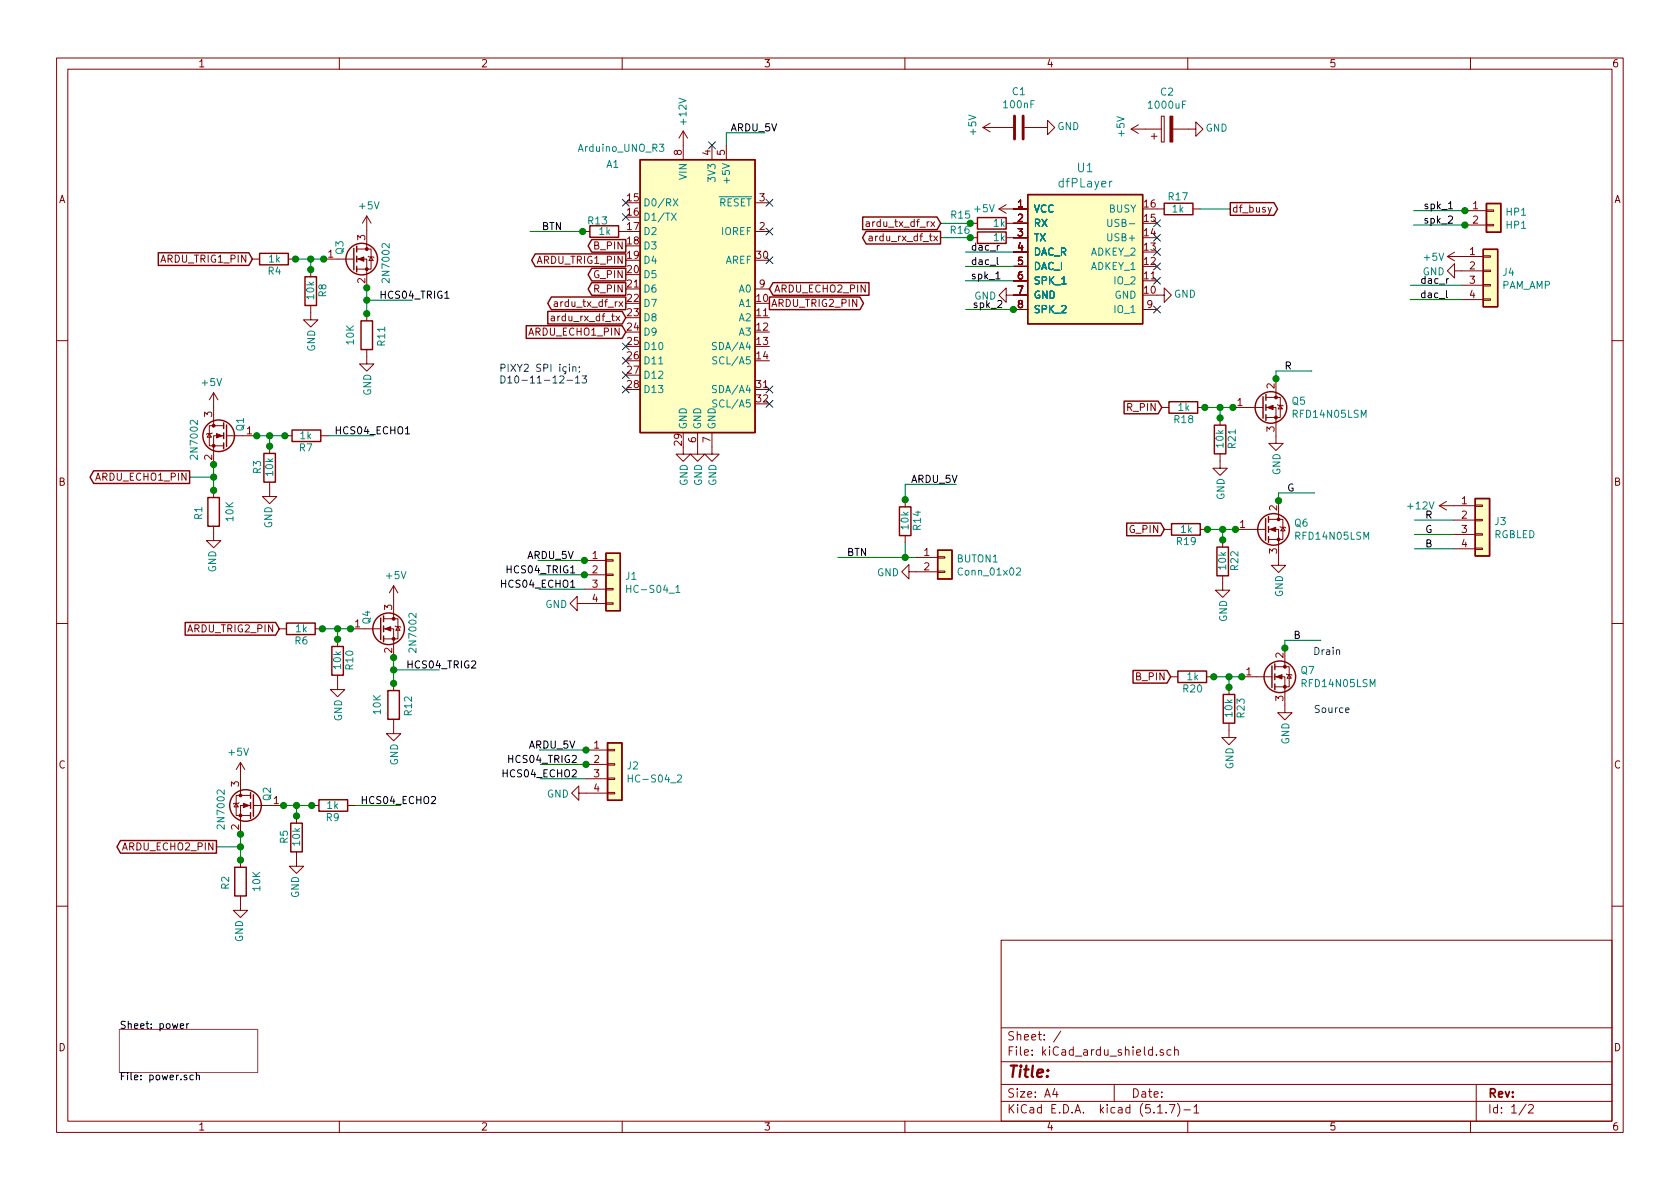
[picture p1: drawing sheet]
<svg xmlns="http://www.w3.org/2000/svg" width="297mm" height="210mm" viewBox="0 0 297 210" stroke-linecap="round" stroke-linejoin="round" font-family="sans-serif">
<g fill="none" stroke="#840000" stroke-width=".18">
<path d="M10 10.3h277v189.9h-277zM12 12.2h273v186.1h-273zM60 10.3v1.9M110 10.3v1.9M160 10.3v1.9M210 10.3v1.9M260 10.3v1.9M64.8 38.2l-.7 1.3M64.8 38.2v5.8M64.8 38.2l.8 1.3M120.8 23.2l-.8 1.2M120.8 23.2v5"/>
<path d="M120.8 23.2l.8 1.2M125.9 25.7v2.5M128.4 25.7v2.5M133.5 35.9h2.5M153.2 39.3h.4l.1 .8M153.7 39.5l-.4 .1-.2 .1 .1 .3h.5M164.6 39.2l.7 .9M165.3 39.2l-.7 .9M171.6 39.5h1.2M173.8 22.5l1.3 .8M173.8 22.5h5.3M175.1 21.8l-1.3 .7"/>
<path d="M176.6 37h5.1M176.6 37l1.3 .7M177.9 39.5h3.8M177.9 36.2l-1.3 .8M181.2 22.5h4v-1.2l1.3 1.2-1.3 1.3v-1.3M200 22.8h5.3M200 22.8l1.3 .8M201.3 22.1l-1.3 .7M203.6 24.1h1M204.1 23.6v1M204.6 37h1.2M205.3 20.5h.5v4.6h-.5z"/>
<path d="M207.4 22.8h4v-1.2l1.3 1.2-1.3 1.3v-1.3M210.9 37h1.3M224.8 36.7l-.4 1.1-.2 .1M259 37.3h3.8M259 39.8h3.8M262.8 39.7h1.3v.2h-1.3zM262.8 37.1h1.3v.3h-1.3zM44.6 45.8h1.3M51 45.8h1.2M54.9 54v2.6h1.3l-1.3 1.2-1.2-1.2h1.2M54.9 47.7v1.2M57.2 45.8h5.4"/>
<path d="M63.1 45.8h1.7v5.1M63.1 44h2.5v3.6h-2.5M64.8 55.5v1.2M65.1 45.3l.1 .1h.8l.1 .2M65.6 45.4l.4 .7h-.8zM97.5 56h.5v.7M98 53.4h.5l.1 .8M98 56.2l-.4 .1-.2 .1 .1 .3h.5M98.6 53.7h-.5l-.1 .2v.2h.6M103 40.9h1.3M108.9 55.9l.7 .8M109.4 40.9h1.2"/>
<path d="M109.4 53.4l.7 .8M109.6 55.9l-.7 .8M110.1 53.4l-.7 .8M133.5 40.9h2.5M133.5 51.1h2.5M153.7 41.8h.5v.8M154.2 42.1h-.4l-.2 .2 .1 .2h.5M165.1 41.8l.7 .8M165.8 41.8l-.7 .8M171.6 42h1.2M177.9 52.2v-1.3l-1.3 1.3 1.3 1.3v-1.3h3.8M177.9 42h3.8"/>
<path d="M179.2 44.6h2.5M179.2 47.1h2.5M179.2 49.7h2.5M179.2 54.7h2.5M202 54.7h2.6M204.6 52.2h1.2v-1.3l1.3 1.3-1.3 1.3v-1.3M255.9 45.4l1.3 .7M255.9 45.4h6.4M257.2 47.9v-1.3l-1.3 1.3 1.3 1.3v-1.3h5.1M257.2 44.6l-1.3 .8M258.4 50.4h3.9M258.4 53h3.9"/>
<path d="M262.3 52.9h1.2v.2h-1.2zM262.3 50.3h1.2v.3h-1.2zM262.3 45.2h1.2v.3h-1.2zM262.3 47.8h1.2v.2h-1.2zM10 60.2h2M37 76.7l.4 .6h-.8zM37.5 76.5l-.1 .2h-.8l-.1 .1M37.8 69.4v5.9M37.8 69.4l.7 1.3M37.8 69.4l-.8 1.3M39.5 77.1h-1.7v5M39.5 75.3h-2.5v3.5h2.5"/>
<path d="M40.1 77.1h5.3M47.7 78.9v1.3M50.4 77.1h1.2M56.7 77.1h1.3M64.8 61.8v2.6h1.3l-1.3 1.2-1.2-1.2h1.2M120.8 79v1.3h1.3l-1.3 1.3-1.3-1.3h1.3M123.3 76.5v3.8h1.3l-1.3 1.3-1.2-1.3h1.2M125.9 76.5v3.8h1.3l-1.3 1.3-1.3-1.3h1.3M205.4 72.1h1.3M211.8 72.1h1.2M215.7 73.9v1.3M218 72.1h5.3"/>
<path d="M223.8 72.1h1.8v6.3h1.3l-1.3 1.3-1.3-1.3h1.3M223.8 70.3h2.6v3.5h-2.6M225.6 67v3.3M225.9 71.5l.1 .2h.7l.2 .1M226.4 71.7l.3 .6h-.7zM285 60.2h2M37.8 93.1v2.5h-1.3l1.3 1.3 1.2-1.3h-1.2M37.8 86.7v1.3M47.7 85.3v2.5h-1.3l1.3 1.3 1.2-1.3h-1.2M103.3 99.1h3.8M107.1 99h1.3v.2h-1.3zM160 88.4v1.2"/>
<path d="M160 94.7v1.3M162 98.6h3.8M165.8 98.4h1.3v.3h-1.3zM205.9 93.6h1.2M212.2 93.6h1.3M215.7 80.3v2.5h1.3l-1.3 1.3-1.2-1.3h1.2M216.2 95.5v1.2M218.4 93.6h5.4M224.3 93.6h1.8v6.4h1.2l-1.2 1.2-1.3-1.2h1.3M224.3 91.8h2.5v3.6h-2.5M226.1 88.5v3.3M226.3 93.1l.1 .1h.8l.1 .2"/>
<path d="M226.8 93.2l.4 .7h-.8zM254.5 89.4l1.3 .8M254.5 89.4h6.3M255.8 88.7l-1.3 .7M257 92h3.8M257 94.5h3.8M257 97h3.8M260.8 96.9h1.3v.3h-1.3zM260.8 94.4h1.3v.2h-1.3zM260.8 89.3h1.3v.3h-1.3zM260.8 91.8h1.3v.3h-1.3zM10 110.3h2"/>
<path d="M49.4 111.2h1.2M55.7 111.2h1.3M59.7 119.4v2.5h1.3l-1.3 1.3-1.3-1.3h1.3M59.7 113v1.3M62 111.2h5.3M67.8 111.2h1.8v5.1M67.8 109.4h2.6v3.6h-2.6M69.6 103.6l-.8 1.2M69.6 103.6v5.8M69.6 103.6l.8 1.2M69.8 110.7l.2 .1h.7l.2 .1M70.4 110.8l.3 .6h-.7z"/>
<path d="M102.1 106.7v-1.2l-1.3 1.2 1.3 1.3v-1.3h5M103.3 101.6h3.8M103.3 104.2h3.8M107.1 106.6h1.3v.3h-1.3zM107.1 104.1h1.3v.2h-1.3zM107.1 101.5h1.3v.3h-1.3zM160.7 101.1v-1.3l-1.3 1.3 1.3 1.3v-1.3h5.1M165.8 101h1.3v.2h-1.3zM207 119.7h1.3M213.3 119.7h1.3M216.2 101.8v2.6h1.2l-1.2 1.2-1.3-1.2h1.3M219.6 119.7h5.3"/>
<path d="M225.4 119.7h1.8v6.3h1.2l-1.2 1.3-1.3-1.3h1.3M225.4 117.9h2.5v3.6h-2.5M227.2 114.6v3.3M227.4 119.2l.2 .1h.7l.1 .1M227.9 119.3l.4 .6h-.7zM285 110.3h2M42.5 134.8l.8 1.3M42.5 134.8v5.9M42.5 134.8l-.7 1.3M69.6 127.2v2.5h1.3l-1.3 1.3-1.3-1.3h1.3M69.6 120.8v1.3M103.6 132.6h3.8"/>
<path d="M103.6 135.2h3.8M103.6 137.7h3.8M107.4 137.6h1.3v.2h-1.3zM107.4 132.5h1.3v.3h-1.3zM107.4 135h1.3v.3h-1.3zM217.3 127.9v2.5h1.3l-1.3 1.3-1.3-1.3h1.3M217.3 121.5v1.3M41.8 142.1l.3 .6h-.7zM42.3 141.9l-.2 .2h-.7l-.2 .1M42.5 158.4v2.6h-1.3l1.3 1.2 1.3-1.2h-1.3M42.5 152.1v1.3M44.3 142.4h-1.8v5.1"/>
<path d="M44.3 140.7h-2.5v3.5h2.5M44.8 142.4h5.3M52.4 150.6v2.6h-1.2l1.2 1.3 1.3-1.3h-1.3M52.4 144.3v1.3M55.1 142.4h1.3M61.5 142.4h1.2M102.3 140.3v-1.3l-1.2 1.3 1.2 1.2v-1.2h5.1M107.4 140.1h1.3v.3h-1.3zM10 160.2h2M177 166.3h108v32h-108zM285 160.2h2M60 198.3v1.9"/>
<path d="M110 198.3v1.9M160 198.3v1.9M177 194.8h108M177 191.8h108M177 187.8h108M177 181.8h108M186.5 192.5l-.4 1h1M186.8 193v1M187.6 182.3l-1.3 2M197 191.8v3M204.5 186.5v.1M204.7 196.8h.8"/>
<path d="M205.7 185.7a.37 .37 0 0 0-.6 .1l.1 .2 .5 .2 .1 .1-.3 .3-.4-.1M206.2 196.7v.1M206.8 195.3h.9l-.6 1.5M207 185.7l-.4-.1-.3 .3 .1 .6 .2 .1 .4-.1M207.7 185.7a.37 .37 0 0 1 .6 .1v.8M207.7 185.1v1.5M208.2 195.1a1.71 1.71 0 0 1 0 2.3M209.3 196.3h1.2M210 198.3v1.9M211.1 195.8l.4-.5v1.5M211.1 196.8h.9M260 198.3v1.9"/>
<path d="M261 191.8v6.5M269.8 195.2l-1.2 2M270.3 195.5l.2-.2h.3l.3 .5-.9 1h.9"/>
</g>
<path d="M21.1 182h24.5v7.7h-24.5z" fill="none" stroke="#840084" stroke-width=".18"/>
<g fill="none" stroke="#000" stroke-width=".18">
<path d="M256.1 36.9h.7M78.6 52.8h.8M176.1 49.3h.7M176.3 45.5v1.1l.2 .2M176.7 43.4l-.4 .2M255.8 51.4v1.1l.1 .1M256.1 49.3l-.3 .2M71.7 76.7h.7M88.7 102.6v1.3M88.7 103.2h.7M89 136.1v1.3M89 136.7h.7"/>
<path d="M31.9 181.4l.6-.1-.1-.2-.3-.1-.2 .2v.6h.5M33 181v.9M33.4 181l-.4 .2M34.2 190.2l-.4-.1-.2 .2 .1 .6h.5M34.7 190.2l.2-.1 .3 .1 .1 .8M34.7 189.7v1.3"/>
</g>
<g fill="none" stroke="#840000" stroke-width=".25">
<path d="M104.3 39.9h5.1v2.1h-5.1zM113.2 28.2h20.3v48.3h-20.3zM152.5 38.4h13.2l.6 1.1-.6 1.1h-13.2zM172.8 38.5h5.1v2h-5.1zM181.7 34.4h20.3v22.9h-20.3zM205.8 35.9h5.1v2.1h-5.1zM217.5 35.8h7.7l.7 1.2-.7 1.1h-7.7zM262.8 36h2.6v5.1h-2.6zM28 44.7h16l.6 1.1-.6 1.1h-16zM45.9 44.8h5.1v2h-5.1zM53.9 48.9h2.1v5.1h-2.1zM62.6 43.9v3.8"/>
<path d="M63.1 43.5v1M63.1 45.3v1M63.1 47.1v1M63.8 56.7h2.1v5.1h-2.1zM93 57.6h17l.6 1.1-.6 1.1h-17zM94.6 44.9h16v2.2h-16l-.6-1.1zM96.9 55.1h13.1l.6 1.1-.6 1.1h-13.1zM97.5 52.5h13.1v2.3h-13.1l-.6-1.2zM104.6 50h6v2.2h-6l-.6-1.1zM104.6 42.4h6v2.2h-6l-.6-1.1zM104.6 47.4h6v2.3h-6l-.6-1.1zM136 52.5h16l.7 1.1-.7 1.2h-16z"/>
<path d="M136.7 50h16.9v2.2h-16.9l-.7-1.1zM153.1 40.9h13.2v2.2h-13.2l-.6-1.1zM172.8 41h5.1v2h-5.1zM262.3 44.1h2.5v10.1h-2.5zM39.5 74.8v1M39.5 76.5v1.1M39.5 78.3v1M40.1 75.2v3.8M51.6 76h5.1v2.1h-5.1zM198.8 70.9h6l.6 1.2-.6 1.1h-6zM206.7 71h5.1v2.1h-5.1zM214.7 75.2h2v5.1h-2z"/>
<path d="M223.3 70.1v3.9M223.8 69.8v1M223.8 71.5v1.1M223.8 73.3v1M16.6 83.3h16.9v2.2h-16.9l-.7-1.1zM36.8 88h2v5.1h-2zM46.7 80.2h2v5.1h-2zM107.1 97.8h2.6v10.2h-2.6zM159 89.6h2.1v5.1h-2.1zM165.8 97.3h2.5v5.1h-2.5zM199.2 92.5h6l.7 1.1-.7 1.1h-6zM207.1 92.6h5.1v2h-5.1z"/>
<path d="M215.2 96.7h2v5.1h-2zM223.8 91.7v3.8M224.3 91.3v1M224.3 93.1v1M224.3 94.9v1M260.8 88.2h2.6v10.1h-2.6zM32.7 110.1h16l.7 1.1-.7 1.1h-16zM50.6 110.2h5.1v2h-5.1zM58.7 114.3h2v5.1h-2zM67.3 109.3v3.8M67.8 108.9v1M67.8 110.7v1"/>
<path d="M67.8 112.5v1M200.3 118.6h6l.7 1.1-.7 1.1h-6zM208.3 118.7h5v2h-5zM224.9 117.8v3.8M225.4 117.4v1M225.4 119.2v1M68.6 122.1h2v5.1h-2zM107.4 131.4h2.6v10.1h-2.6zM216.3 122.8h2v5.1h-2zM225.4 120.9v1.1M21.3 148.6h17v2.3h-17l-.6-1.1zM41.5 153.4h2v5h-2z"/>
<path d="M44.3 140.2v1M44.3 141.9v1M44.3 143.7v1M44.8 140.5v3.8M51.4 145.6h2v5h-2zM56.4 141.4h5.1v2.1h-5.1z"/>
<circle cx="64" cy="45.8" r="2.79"/>
<circle cx="38.7" cy="77.1" r="2.79"/>
<circle cx="224.7" cy="72.1" r="2.79"/>
<circle cx="225.2" cy="93.6" r="2.79"/>
<circle cx="68.7" cy="111.2" r="2.79"/>
<circle cx="226.3" cy="119.7" r="2.79"/>
<circle cx="43.4" cy="142.4" r="2.79"/>
</g>
<g fill="#840000" stroke="#840000" stroke-width=".18">
<path d="M38.3 76.7l1 .4-1 .3z"/>
<path d="M63.3 45.8l1-.4v.8z"/>
<path d="M225.7 119.7l1-.4v.8z"/>
<path d="M224.5 93.6l1.1-.4v.8z"/>
<path d="M43 142.1l1 .3-1 .4z"/>
<path d="M68.1 111.2l1-.4v.8z"/>
<path d="M206.9 20.5h.5v4.6h-.5z"/>
<path d="M224.1 72.1l1-.4v.7z"/>
<circle cx="37.8" cy="78.8" r=".25"/>
<circle cx="37.8" cy="75.3" r=".25"/>
<circle cx="64.8" cy="47.6" r=".25"/>
<circle cx="64.8" cy="44" r=".25"/>
<circle cx="227.2" cy="121.5" r=".25"/>
<circle cx="227.2" cy="117.9" r=".25"/>
<circle cx="226.1" cy="95.4" r=".25"/>
<circle cx="226.1" cy="91.8" r=".25"/>
<circle cx="42.5" cy="144.2" r=".25"/>
<circle cx="42.5" cy="140.7" r=".25"/>
<circle cx="69.6" cy="113" r=".25"/>
<circle cx="69.6" cy="109.4" r=".25"/>
<circle cx="225.6" cy="73.8" r=".25"/>
<circle cx="225.6" cy="70.3" r=".25"/>
</g>
<g fill="#ffffc2" stroke="#ffffc2" stroke-width=".18">
<path d="M113.2 28.2h20.3v48.3h-20.3z"/>
<path d="M107.1 97.8h2.6v10.2h-2.6z"/>
<path d="M107.4 131.4h2.6v10.1h-2.6z"/>
<path d="M165.8 97.3h2.5v5.1h-2.5z"/>
<path d="M181.7 34.4h20.3v22.9h-20.3z"/>
<path d="M262.8 36h2.6v5.1h-2.6z"/>
<path d="M260.8 88.2h2.6v10.1h-2.6z"/>
<path d="M262.3 44.1h2.5v10.1h-2.5z"/>
</g>
<g fill="none" stroke="#008484" stroke-width=".18">
<path d="M116.6 25.5h.8l-.5 .5 .4 .1 .1 .4-.3 .3-.5-.2M118.7 37.7l.9 1.3M119 35.1l.9 1.3M119.6 37.7l-.9 1.3M119.9 35.1l-.9 1.3M195.9 38.8v1l.2 .3h.2l.3-.3v-1M196.6 32l-.3 .1-.1 .2M126.7 60.6l-.5-.1-.2 .2 .1 .4 .5 .2 .1 .3-.3 .2h-.4M126.7 68.2h-.5l-.2 .1 .1 .4 .5 .2 .1 .3-.3 .2h-.4M126.7 63.2l-.4-.1-.2 .1v.4l.5 .2 .1 .3-.2 .3-.5-.1M126.7 70.8l-.4-.1-.2 .1v.4l.5 .2 .1 .3-.2 .3-.5-.1M110.8 103.5v1.3"/>
<path d="M110.8 104.1h.7M119.5 104.8h.7M179.7 100.6l.5-.2 .2 .4v.2l-.7 .7h.7M111.1 137v1.3M111.1 137.6h.7M119.8 137.2l.5-.2 .2 .4-.1 .2-.7 .7h.8"/>
</g>
<path d="M179.4 20.5v4.1M180.9 20.5v4.1" fill="none" stroke="#840000" stroke-width=".51"/>
<g fill="none" stroke="#008400" stroke-width=".18">
<path d="M135.3 23.5h-6.9v2.2M166.3 39.5h5.3M212.2 37h5.3M249.9 39.8h9.1M250 37.3h9M52.2 45.8h5.1M54.9 45.8v1.9M64.8 50.9v4.6M64.8 53.1h8.1M93.8 40.9h.1M93.8 40.9h9.2M170.7 49.7h8.5"/>
<path d="M170.7 47.1h8.5M170.7 44.6h8.5M170.7 54.7h8.5M171.6 42h-5.3M249.3 53h9.1M249.4 50.4h9M45.4 77.1h5M47.7 77.1v1.8M58 77.1h8.1M213 72.1h5M215.7 72.1v1.8M231.9 65.6h-6.3v1.4"/>
<path d="M33.5 84.4h4.3M37.8 82.1v4.7M95.1 99.1h8.3M148.1 98.6h13.9M160 96v2.6M169.1 85.6h-9.1v2.8M213.4 93.6h5.1M216.2 93.6v1.9M232.4 87.2h-6.3v1.4M250.1 92h6.9M250.1 94.5h6.9M250.1 97h6.9"/>
<path d="M56.9 111.2h5.1M59.7 111.2v1.9M69.6 116.3v4.6M69.6 118.5h8.1M95.3 104.2h8M95.3 101.6h8.1M214.6 119.7h5M217.3 119.7v1.9M233.5 113.2h-6.3v1.4M233.5 113.2v.1M95.4 132.6h8.2M95.6 137.7h8"/>
<path d="M95.6 135.2h8M38.3 149.8h4.2M42.5 147.5v4.6M50.1 142.4h5.1M52.4 142.4v1.9M62.7 142.4h8.1"/>
</g>
<path d="M99 66.6l.5-.1 .2 .3-.8 .9h.8M100.3 67.3h.9M100.7 64.4v.1M100.7 64.8v.9M101.3 65l.2-.2 .3 .1v.8M101.3 64.8v.9M101.8 66.8l.3-.3v1.2M101.8 67.7h.7M102.4 64.9v.1M102.5 65.6l-.1 .3M102.9 66.5h.8l-.4 .4 .3 .2 .1 .4-.2 .2-.6-.1M237.9 125.6l.6-.1v-.3h-.4l-.2 .1 .1 .7h.5" fill="none" stroke="#0000c2" stroke-width=".18"/>
<g fill="#008400" stroke="#008400" stroke-width=".25">
<circle cx="52.4" cy="144.3" r=".51"/>
<circle cx="218.4" cy="93.6" r=".51"/>
<circle cx="54.9" cy="45.8" r=".51"/>
<circle cx="42.5" cy="149.8" r=".51"/>
<circle cx="103.6" cy="132.6" r=".51"/>
<circle cx="218" cy="72.1" r=".51"/>
<circle cx="225.6" cy="67" r=".51"/>
<circle cx="103" cy="40.9" r=".51"/>
<circle cx="213" cy="72.1" r=".51"/>
<circle cx="160" cy="98.6" r=".51"/>
<circle cx="215.7" cy="72.1" r=".51"/>
<circle cx="215.7" cy="73.9" r=".51"/>
<circle cx="160" cy="88.4" r=".51"/>
<circle cx="64.8" cy="50.9" r=".51"/>
<circle cx="217.3" cy="121.5" r=".51"/>
<circle cx="69.6" cy="116.3" r=".51"/>
<circle cx="103.3" cy="99.1" r=".51"/>
<circle cx="227.2" cy="114.6" r=".51"/>
<circle cx="37.8" cy="84.4" r=".51"/>
<circle cx="47.7" cy="78.9" r=".51"/>
<circle cx="47.7" cy="77.1" r=".51"/>
<circle cx="45.4" cy="77.1" r=".51"/>
<circle cx="50.4" cy="77.1" r=".51"/>
<circle cx="259" cy="37.3" r=".51"/>
<circle cx="213.5" cy="93.6" r=".51"/>
<circle cx="64.8" cy="55.5" r=".51"/>
<circle cx="37.8" cy="86.7" r=".51"/>
<circle cx="37.8" cy="82.1" r=".51"/>
<circle cx="259" cy="39.8" r=".51"/>
<circle cx="103.3" cy="101.6" r=".51"/>
<circle cx="52.2" cy="45.8" r=".51"/>
<circle cx="64.8" cy="53.1" r=".51"/>
<circle cx="57.2" cy="45.8" r=".51"/>
<circle cx="54.9" cy="47.7" r=".51"/>
<circle cx="217.3" cy="119.7" r=".51"/>
<circle cx="52.4" cy="142.4" r=".51"/>
<circle cx="50.1" cy="142.4" r=".51"/>
<circle cx="55.1" cy="142.4" r=".51"/>
<circle cx="216.2" cy="93.6" r=".51"/>
<circle cx="171.6" cy="39.5" r=".51"/>
<circle cx="216.2" cy="95.5" r=".51"/>
<circle cx="42.5" cy="152.1" r=".51"/>
<circle cx="42.5" cy="147.5" r=".51"/>
<circle cx="171.6" cy="42" r=".51"/>
<circle cx="226.1" cy="88.5" r=".51"/>
<circle cx="69.6" cy="118.5" r=".51"/>
<circle cx="103.6" cy="135.2" r=".51"/>
<circle cx="69.6" cy="120.8" r=".51"/>
<circle cx="214.6" cy="119.7" r=".51"/>
<circle cx="57" cy="111.2" r=".51"/>
<circle cx="219.6" cy="119.7" r=".51"/>
<circle cx="62" cy="111.2" r=".51"/>
<circle cx="59.7" cy="111.2" r=".51"/>
<circle cx="59.7" cy="113" r=".51"/>
<circle cx="179.2" cy="54.7" r=".51"/>
</g>
<g fill="none" stroke="#000084" stroke-width=".18">
<path d="M110 37.8l1.3 1.2M110 35.2l1.3 1.3M111.3 37.8l-1.3 1.2M111.3 35.2l-1.3 1.3M125.3 25.1l1.2 1.2M126.5 25.1l-1.2 1.2M135.4 35.2l1.3 1.3M136.7 35.2l-1.3 1.3M204 38.9l1.2 1.2M205.2 38.9l-1.2 1.2M135.4 45.4l1.3 1.2M135.4 40.3l1.3 1.2"/>
<path d="M136.7 40.3l-1.3 1.2M136.7 45.4l-1.3 1.2M204 54.1l1.2 1.2M204 44l1.2 1.2M204 49l1.2 1.3M204 46.5l1.2 1.2M204 41.4l1.2 1.2M205.2 54.1l-1.2 1.2M205.2 44l-1.2 1.2M205.2 49l-1.2 1.3M205.2 46.5l-1.2 1.2M205.2 41.4l-1.2 1.2"/>
<path d="M110 68.3l1.3 1.2M110 65.7l1.3 1.2M110 63.2l1.3 1.2M110 60.6l1.3 1.3M111.3 68.3l-1.3 1.2M111.3 65.7l-1.3 1.2M111.3 63.2l-1.3 1.2M111.3 60.6l-1.3 1.3M135.4 70.8l1.3 1.2M135.4 68.3l1.3 1.2M136.7 70.8l-1.3 1.2M136.7 68.3l-1.3 1.2"/>
</g>
<text font-size="2.8" fill="#840000" x="178" y="190.5">Title:</text>
<g font-size="2.1" fill="#008484">
<text x="187.3" y="33.1">dfPLayer</text>
<text x="190.5" y="30.4">U1</text>
</g>
<g font-size="2.1" fill="#840000">
<text x="178" y="184">Sheet: /</text>
<text x="178" y="186.7">File: kiCad_ardu_shield.sch</text>
<text x="178" y="196.9">KiCad E.D.A. kicad (5.1.7)-1</text>
<text x="178" y="194.1">Size: A4</text>
<text x="200" y="194.1">Date:</text>
<text x="263" y="194.1">Rev:</text>
<text x="263" y="196.9">Id: 1/2</text>
</g>
<g font-size="1.8" fill="#840000">
<text x="35" y="11.9">1</text>
<text x="85" y="11.9">2</text>
<text x="135" y="11.9">3</text>
<text x="185" y="11.9">4</text>
<text x="235" y="11.9">5</text>
<text x="285" y="11.9">6</text>
<text x="120.5" y="27.5" transform="rotate(-90 120.5 27.5)">8</text>
<text x="125.6" y="27.5" transform="rotate(-90 125.6 27.5)">4</text>
<text x="128.2" y="27.5" transform="rotate(-90 128.2 27.5)">5</text>
<text x="10.4" y="35.9">A</text>
<text x="110.9" y="35.6">15</text>
<text x="134.3" y="35.6">3</text>
<text x="285.4" y="35.9">A</text>
<text x="110.9" y="38.1">16</text>
<text x="110.9" y="40.7">17</text>
<text x="134.3" y="40.7">2</text>
<text x="153.8" y="40.1">ardu_tx_df_rx</text>
<text x="180" y="36.7">1</text>
<text x="180" y="39.2">2</text>
<text x="180" y="41.8">3</text>
<text x="202.3" y="41.8">14</text>
<text x="202.3" y="39.2">15</text>
<text x="202.3" y="36.7">16</text>
<text x="217.8" y="37.6">df_busy</text>
<text x="260.4" y="37">1</text>
<text x="260.4" y="39.5">2</text>
<text x="28.6" y="46.5">ARDU_TRIG1_PIN</text>
<text x="58" y="45.6">1</text>
<text x="64.6" y="42.5" transform="rotate(-90 64.6 42.5)">3</text>
<text x="95.1" y="46.7">ARDU_TRIG1_PIN</text>
<text x="105.2" y="44.1">B_PIN</text>
<text x="110.9" y="43.2">18</text>
<text x="110.9" y="45.8">19</text>
<text x="133.8" y="45.8">30</text>
<text x="154.3" y="42.7">ardu_rx_df_tx</text>
<text x="180" y="44.3">4</text>
<text x="180" y="46.9">5</text>
<text x="202.3" y="46.9">12</text>
<text x="202.3" y="44.3">13</text>
<text x="259.9" y="45.1">1</text>
<text x="259.9" y="47.6">2</text>
<text x="64.6" y="50.1" transform="rotate(-90 64.6 50.1)">2</text>
<text x="105.1" y="49.2">G_PIN</text>
<text x="105.2" y="51.7">R_PIN</text>
<text x="110.9" y="48.3">20</text>
<text x="110.9" y="50.8">21</text>
<text x="110.9" y="53.4">22</text>
<text x="133.8" y="53.4">10</text>
<text x="134.3" y="50.8">9</text>
<text x="136.8" y="51.7">ARDU_ECHO2_PIN</text>
<text x="180" y="49.4">6</text>
<text x="180" y="51.9">7</text>
<text x="202.3" y="51.9">10</text>
<text x="202.3" y="49.4">11</text>
<text x="259.9" y="50.2">3</text>
<text x="259.9" y="52.7">4</text>
<text x="93.7" y="59.4">ARDU_ECHO1_PIN</text>
<text x="98.1" y="56.8">ardu_rx_df_tx</text>
<text x="98.7" y="54.3">ardu_tx_df_rx</text>
<text x="110.9" y="55.9">23</text>
<text x="110.9" y="58.5">24</text>
<text x="133.8" y="55.9">11</text>
<text x="133.8" y="58.5">12</text>
<text x="136.3" y="54.3">ARDU_TRIG2_PIN</text>
<text x="180" y="54.5">8</text>
<text x="202.8" y="54.5">9</text>
<text x="110.9" y="61">25</text>
<text x="110.9" y="63.5">26</text>
<text x="133.8" y="61">13</text>
<text x="133.8" y="63.5">14</text>
<text x="110.9" y="66.1">27</text>
<text x="110.9" y="68.6">28</text>
<text x="133.8" y="68.6">31</text>
<text x="133.8" y="71.2">32</text>
<text x="218.8" y="71.8">1</text>
<text x="225.3" y="68.7" transform="rotate(-90 225.3 68.7)">2</text>
<text x="37.5" y="73.7" transform="rotate(-90 37.5 73.7)">3</text>
<text x="43.6" y="76.8">1</text>
<text x="199.4" y="72.7">R_PIN</text>
<text x="225.3" y="76.3" transform="rotate(-90 225.3 76.3)">3</text>
<text x="37.5" y="81.4" transform="rotate(-90 37.5 81.4)">2</text>
<text x="120.5" y="78.7" transform="rotate(-90 120.5 78.7)">29</text>
<text x="123.1" y="78.3" transform="rotate(-90 123.1 78.3)">6</text>
<text x="125.6" y="78.3" transform="rotate(-90 125.6 78.3)">7</text>
<text x="10.4" y="85.9">B</text>
<text x="17.1" y="85">ARDU_ECHO1_PIN</text>
<text x="258.4" y="89.2">1</text>
<text x="285.4" y="85.9">B</text>
<text x="199.8" y="94.3">G_PIN</text>
<text x="219.2" y="93.4">1</text>
<text x="225.8" y="90.3" transform="rotate(-90 225.8 90.3)">2</text>
<text x="258.4" y="91.7">2</text>
<text x="258.4" y="94.3">3</text>
<text x="104.7" y="98.9">1</text>
<text x="104.7" y="101.4">2</text>
<text x="163.4" y="98.3">1</text>
<text x="163.4" y="100.9">2</text>
<text x="225.8" y="97.9" transform="rotate(-90 225.8 97.9)">3</text>
<text x="258.4" y="96.8">4</text>
<text x="69.3" y="107.9" transform="rotate(-90 69.3 107.9)">3</text>
<text x="104.7" y="103.9">3</text>
<text x="104.7" y="106.5">4</text>
<text x="33.4" y="111.8">ARDU_TRIG2_PIN</text>
<text x="62.8" y="110.9">1</text>
<text x="69.3" y="115.5" transform="rotate(-90 69.3 115.5)">2</text>
<text x="220.3" y="119.4">1</text>
<text x="226.9" y="116.4" transform="rotate(-90 226.9 116.4)">2</text>
<text x="201" y="120.3">B_PIN</text>
<text x="226.9" y="124" transform="rotate(-90 226.9 124)">3</text>
<text x="10.4" y="135.9">C</text>
<text x="105" y="132.4">1</text>
<text x="105" y="134.9">2</text>
<text x="105" y="137.5">3</text>
<text x="285.4" y="135.9">C</text>
<text x="42.3" y="139.1" transform="rotate(-90 42.3 139.1)">3</text>
<text x="48.4" y="142.2">1</text>
<text x="105" y="140">4</text>
<text x="42.3" y="146.7" transform="rotate(-90 42.3 146.7)">2</text>
<text x="21.9" y="150.4">ARDU_ECHO2_PIN</text>
<text x="10.4" y="185.9">D</text>
<text x="285.4" y="185.9">D</text>
<text x="35" y="199.9">1</text>
<text x="85" y="199.9">2</text>
<text x="135" y="199.9">3</text>
<text x="185" y="199.9">4</text>
<text x="235" y="199.9">5</text>
<text x="285" y="199.9">6</text>
</g>
<g font-size="1.8" fill="#008484">
<text x="179" y="16.8">C1</text>
<text x="205.2" y="16.9">C2</text>
<text x="121.4" y="21.9" transform="rotate(-90 121.4 21.9)">+12V</text>
<text x="172.6" y="23.8" transform="rotate(-90 172.6 23.8)">+5V</text>
<text x="177.6" y="19.1">100nF</text>
<text x="186.9" y="23">GND</text>
<text x="203.3" y="19.2">1000uF</text>
<text x="213.2" y="23.3">GND</text>
<text x="102.4" y="26.8">Arduino_UNO_R3</text>
<text x="107.2" y="29.7">A1</text>
<text x="198.8" y="24" transform="rotate(-90 198.8 24)">+5V</text>
<text x="121.4" y="31.7" transform="rotate(-90 121.4 31.7)">VIN</text>
<text x="126.5" y="31.9" transform="rotate(-90 126.5 31.9)">3V3</text>
<text x="129.1" y="31.9" transform="rotate(-90 129.1 31.9)">+5V</text>
<text x="206.7" y="35.4">R17</text>
<text x="63.6" y="37">+5V</text>
<text x="104" y="39.7">R13</text>
<text x="106" y="41.5">1k</text>
<text x="113.7" y="36.5">D0/RX</text>
<text x="113.7" y="39">D1/TX</text>
<text x="113.7" y="41.6">D2</text>
<text x="127.1" y="36.5">RESET</text>
<text x="127.6" y="41.6">IOREF</text>
<text x="168.2" y="38.7">R15</text>
<text x="172.4" y="37.5">+5V</text>
<text x="175.7" y="40.1">1k</text>
<text x="182.7" y="37.6">VCC</text>
<text x="182.7" y="40.1">RX</text>
<text x="196.1" y="37.6">BUSY</text>
<text x="196.7" y="40.1">USB-</text>
<text x="207.3" y="37.6">1k</text>
<text x="266.4" y="38.1">HP1</text>
<text x="266.4" y="40.5">HP1</text>
<text x="47.6" y="46.4">1k</text>
<text x="60.7" y="45" transform="rotate(-90 60.7 45)">Q3</text>
<text x="113.7" y="44.1">D3</text>
<text x="113.7" y="46.7">D4</text>
<text x="128.2" y="46.7">AREF</text>
<text x="175.7" y="42.6">1k</text>
<text x="182.7" y="42.7">TX</text>
<text x="182.7" y="45.2">DAC_R</text>
<text x="182.7" y="47.7">DAC_I</text>
<text x="192.9" y="47.7">ADKEY_1</text>
<text x="192.9" y="45.2">ADKEY_2</text>
<text x="196.2" y="42.7">USB+</text>
<text x="251.9" y="46.1">+5V</text>
<text x="47.4" y="48.6">R4</text>
<text x="55.5" y="52.9" transform="rotate(-90 55.5 52.9)">10k</text>
<text x="57.7" y="52.5" transform="rotate(-90 57.7 52.5)">R8</text>
<text x="68.9" y="49.6" transform="rotate(-90 68.9 49.6)">2N7002</text>
<text x="113.7" y="49.2">D5</text>
<text x="113.7" y="51.7">D6</text>
<text x="130.7" y="51.7">A0</text>
<text x="172.3" y="53">GND</text>
<text x="182.7" y="50.3">SPK_1</text>
<text x="182.7" y="52.8">GND</text>
<text x="197.1" y="52.8">GND</text>
<text x="197.2" y="50.3">IO_2</text>
<text x="207.6" y="52.6">GND</text>
<text x="251.5" y="48.7">GND</text>
<text x="265.5" y="51.1">PAM_AMP</text>
<text x="265.8" y="48.8">J4</text>
<text x="113.7" y="54.3">D7</text>
<text x="113.7" y="56.8">D8</text>
<text x="113.7" y="59.4">D9</text>
<text x="130.7" y="54.3">A1</text>
<text x="130.7" y="56.8">A2</text>
<text x="130.7" y="59.4">A3</text>
<text x="182.7" y="55.4">SPK_2</text>
<text x="197.2" y="55.4">IO_1</text>
<text x="55.7" y="62.2" transform="rotate(-90 55.7 62.2)">GND</text>
<text x="62.6" y="60.9" transform="rotate(-90 62.6 60.9)">10K</text>
<text x="68.1" y="61.1" transform="rotate(-90 68.1 61.1)">R11</text>
<text x="113.7" y="61.9">D10</text>
<text x="113.7" y="64.4">D11</text>
<text x="126.5" y="61.9">SDA/A4</text>
<text x="126.7" y="64.4">SCL/A5</text>
<text x="35.8" y="68.3">+5V</text>
<text x="65.6" y="70" transform="rotate(-90 65.6 70)">GND</text>
<text x="113.7" y="67">D12</text>
<text x="113.7" y="69.5">D13</text>
<text x="126.5" y="69.5">SDA/A4</text>
<text x="228.5" y="71.6">Q5</text>
<text x="43.1" y="76.2" transform="rotate(-90 43.1 76.2)">Q1</text>
<text x="53.1" y="77.7">1k</text>
<text x="121.4" y="76" transform="rotate(-90 121.4 76)">GND</text>
<text x="124" y="76" transform="rotate(-90 124 76)">GND</text>
<text x="126.5" y="76" transform="rotate(-90 126.5 76)">GND</text>
<text x="126.7" y="72.1">SCL/A5</text>
<text x="207.7" y="74.8">R18</text>
<text x="208.4" y="72.7">1k</text>
<text x="228.8" y="73.9">RFD14N05LSM</text>
<text x="35" y="80.9" transform="rotate(-90 35 80.9)">2N7002</text>
<text x="46.2" y="83.7" transform="rotate(-90 46.2 83.7)">R3</text>
<text x="53" y="79.8">R7</text>
<text x="216.3" y="79.1" transform="rotate(-90 216.3 79.1)">10k</text>
<text x="218.5" y="79.2" transform="rotate(-90 218.5 79.2)">R21</text>
<text x="48.3" y="84.1" transform="rotate(-90 48.3 84.1)">10k</text>
<text x="121.6" y="85.9" transform="rotate(-90 121.6 85.9)">GND</text>
<text x="124.1" y="85.9" transform="rotate(-90 124.1 85.9)">GND</text>
<text x="126.7" y="85.9" transform="rotate(-90 126.7 85.9)">GND</text>
<text x="216.5" y="88.4" transform="rotate(-90 216.5 88.4)">GND</text>
<text x="226.4" y="84" transform="rotate(-90 226.4 84)">GND</text>
<text x="35.8" y="91.9" transform="rotate(-90 35.8 91.9)">R1</text>
<text x="41.3" y="92.1" transform="rotate(-90 41.3 92.1)">10K</text>
<text x="48.1" y="93.4" transform="rotate(-90 48.1 93.4)">GND</text>
<text x="160.7" y="93.5" transform="rotate(-90 160.7 93.5)">10k</text>
<text x="162.8" y="93.7" transform="rotate(-90 162.8 93.7)">R14</text>
<text x="208.8" y="94.2">1k</text>
<text x="228.9" y="93.1">Q6</text>
<text x="229.3" y="95.4">RFD14N05LSM</text>
<text x="249" y="90.1">+12V</text>
<text x="264.1" y="95.2">RGBLED</text>
<text x="264.3" y="92.9">J3</text>
<text x="38.2" y="101.2" transform="rotate(-90 38.2 101.2)">GND</text>
<text x="155.1" y="101.9">GND</text>
<text x="169.2" y="99.5">BUTON1</text>
<text x="169.7" y="101.8">Conn_01x02</text>
<text x="208.1" y="96.4">R19</text>
<text x="216.8" y="100.7" transform="rotate(-90 216.8 100.7)">10k</text>
<text x="218.9" y="100.8" transform="rotate(-90 218.9 100.8)">R22</text>
<text x="68.4" y="102.4">+5V</text>
<text x="96.4" y="107.5">GND</text>
<text x="110.6" y="102.5">J1</text>
<text x="111.4" y="104.8">HC-S04_1</text>
<text x="226.8" y="105.6" transform="rotate(-90 226.8 105.6)">GND</text>
<text x="52.2" y="114">R6</text>
<text x="52.3" y="111.8">1k</text>
<text x="65.5" y="110.3" transform="rotate(-90 65.5 110.3)">Q4</text>
<text x="217" y="110" transform="rotate(-90 217 110)">GND</text>
<text x="60.3" y="118.2" transform="rotate(-90 60.3 118.2)">10k</text>
<text x="62.5" y="118.4" transform="rotate(-90 62.5 118.4)">R10</text>
<text x="73.6" y="115" transform="rotate(-90 73.6 115)">2N7002</text>
<text x="230" y="119.2">Q7</text>
<text x="209.2" y="122.4">R20</text>
<text x="209.9" y="120.3">1k</text>
<text x="230.4" y="121.5">RFD14N05LSM</text>
<text x="60.5" y="127.6" transform="rotate(-90 60.5 127.6)">GND</text>
<text x="67.3" y="126.3" transform="rotate(-90 67.3 126.3)">10K</text>
<text x="72.8" y="126.5" transform="rotate(-90 72.8 126.5)">R12</text>
<text x="217.9" y="126.7" transform="rotate(-90 217.9 126.7)">10k</text>
<text x="220.1" y="126.9" transform="rotate(-90 220.1 126.9)">R23</text>
<text x="228" y="131.7" transform="rotate(-90 228 131.7)">GND</text>
<text x="40.5" y="133.6">+5V</text>
<text x="70.4" y="135.4" transform="rotate(-90 70.4 135.4)">GND</text>
<text x="110.9" y="136.1">J2</text>
<text x="218.1" y="136.1" transform="rotate(-90 218.1 136.1)">GND</text>
<text x="47.9" y="141.6" transform="rotate(-90 47.9 141.6)">Q2</text>
<text x="57.9" y="143">1k</text>
<text x="96.7" y="141">GND</text>
<text x="111.7" y="138.4">HC-S04_2</text>
<text x="39.7" y="146.2" transform="rotate(-90 39.7 146.2)">2N7002</text>
<text x="50.9" y="149.1" transform="rotate(-90 50.9 149.1)">R5</text>
<text x="53.1" y="149.5" transform="rotate(-90 53.1 149.5)">10k</text>
<text x="57.7" y="145.2">R9</text>
<text x="40.5" y="157.2" transform="rotate(-90 40.5 157.2)">R2</text>
<text x="46" y="157.5" transform="rotate(-90 46 157.5)">10K</text>
<text x="52.9" y="158.8" transform="rotate(-90 52.9 158.8)">GND</text>
<text x="43" y="166.6" transform="rotate(-90 43 166.6)">GND</text>
</g>
<g font-size="1.8">
<text x="129.1" y="23.2">ARDU_5V</text>
<text x="95.8" y="40.7">BTN</text>
<text x="251.6" y="39.5">spk_2</text>
<text x="251.6" y="37">spk_1</text>
<text x="171.6" y="46.9">dac_l</text>
<text x="171.6" y="44.3">dac_r</text>
<text x="67" y="52.8">HCS04_TRIG1</text>
<text x="171.6" y="49.4">spk_1</text>
<text x="251" y="52.7">dac_l</text>
<text x="251.1" y="50.2">dac_r</text>
<text x="171.9" y="54.5">spk_2</text>
<text x="227.1" y="65.3">R</text>
<text x="59.1" y="76.8">HCS04_ECHO1</text>
<text x="161" y="85.4">ARDU_5V</text>
<text x="227.5" y="86.9">G</text>
<text x="251.9" y="94.3">G</text>
<text x="251.9" y="91.7">R</text>
<text x="90.1" y="101.4">HCS04_TRIG1</text>
<text x="93.3" y="98.9">ARDU_5V</text>
<text x="149.7" y="98.3">BTN</text>
<text x="251.9" y="96.8">B</text>
<text x="89.2" y="103.9">HCS04_ECHO1</text>
<text x="228.7" y="113">B</text>
<text x="71.8" y="118.2">HCS04_TRIG2</text>
<text x="89.5" y="137.5">HCS04_ECHO2</text>
<text x="90.3" y="134.9">HCS04_TRIG2</text>
<text x="93.6" y="132.4">ARDU_5V</text>
<text x="63.7" y="142.2">HCS04_ECHO2</text>
<text x="21.1" y="181.9">Sheet: power</text>
<text x="21.1" y="191">File: power.sch</text>
</g>
<text font-size="1.8" fill="#008400" x="168.1" y="41.3">R16</text>
<g font-size="1.8" fill="#0000c2">
<text x="88.2" y="65.8">PIXY2 SPI için;</text>
<text x="88.2" y="67.8">D10-11-12-13</text>
<text x="232.1" y="115.8">Drain</text>
<text x="232.2" y="126.1">Source</text>
</g>
</svg>
